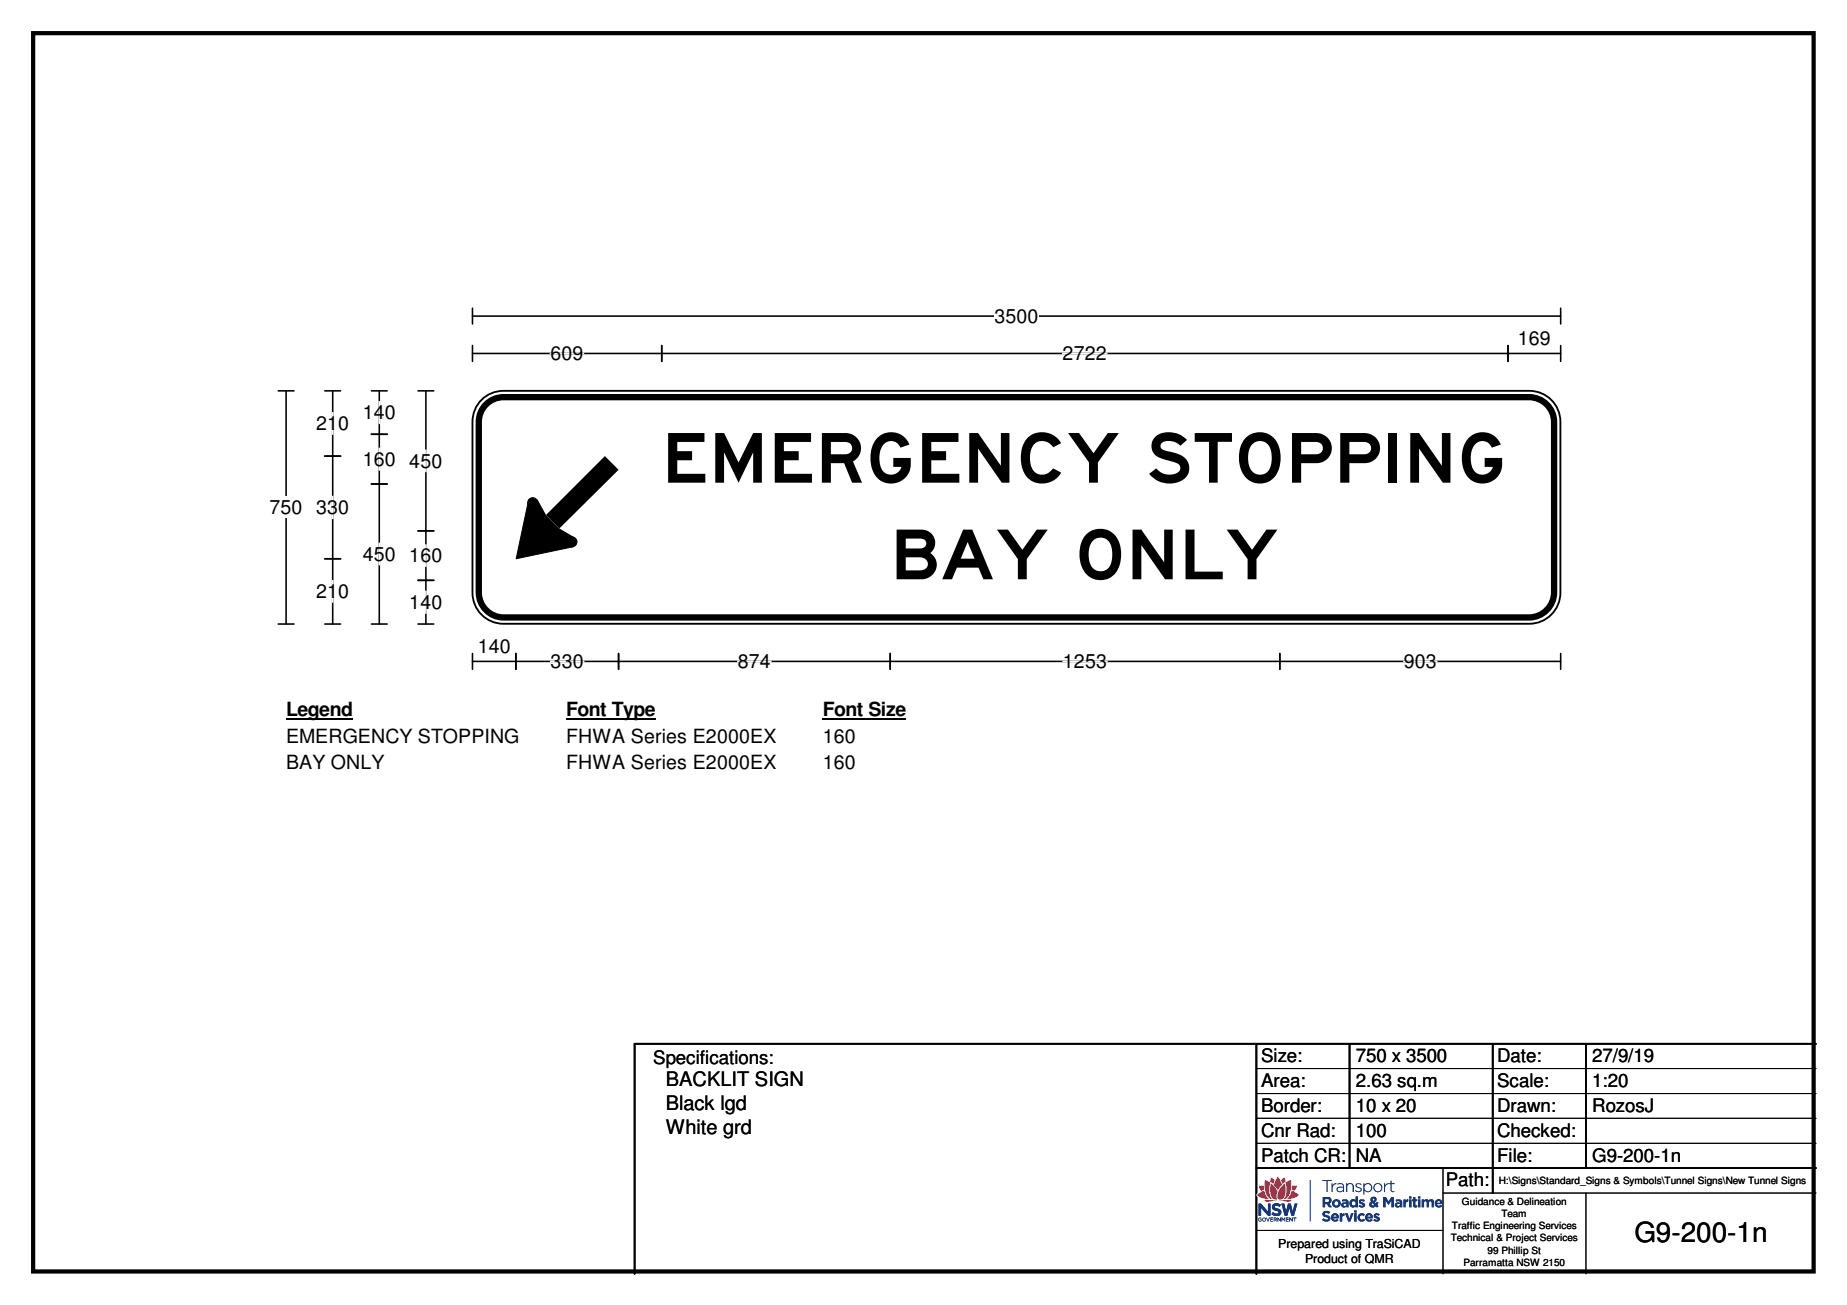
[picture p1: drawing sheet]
<svg xmlns="http://www.w3.org/2000/svg" width="297mm" height="210mm" viewBox="0 0 297 210" stroke-linecap="round" stroke-linejoin="round" font-family="sans-serif">
<path d="M5.3 5.3h286.4v199.2h-286.4z" fill="none" stroke="#000" stroke-width=".68"/>
<path d="M76 50.8h175M76 49.6v2.5M251 49.6v2.5" fill="none" stroke="#000" stroke-width=".25"/>
<path d="M159.9 49.1h7.1v3.5h-7.1z" fill="#fff"/>
<g fill="none" stroke="#000" stroke-width=".25">
<path d="M76 56.9h175M76 55.6v2.5M106.4 55.6v2.5M242.5 55.6v2.5M251 55.6v2.5M44.7 62.9h2.6M46 62.9v37.5M44.7 100.4h2.6M76 105.1v2.6M76 106.4h175M83 105.1v2.6M99.5 105.1v2.6"/>
<path d="M143.2 105.1v2.6M205.8 105.1v2.6M251 105.1v2.6"/>
</g>
<path d="M88.5 56.9h5.3M170.9 56.9h7.1M88.6 106.4h5.3M118.7 106.4h5.3M170.9 106.4h7.2M225.8 106.4h5.3" fill="none" stroke="#fff" stroke-width=".25"/>
<path d="M43.3 79.8h5.4v3.6h-5.4z" fill="#fff"/>
<g fill="none" stroke="#000" stroke-width=".25">
<path d="M52.2 73.4h2.6M52.2 62.9h2.6M53.5 62.9v37.5M59.7 62.9h2.6M59.7 69.8h2.6M59.7 77.9h2.6M61 62.9v37.5M67.2 62.9h2.6M68.5 62.9v37.5M52.2 89.9h2.6M67.2 85.4h2.6M67.2 93.3h2.6"/>
<path d="M52.2 100.4h2.6M59.7 100.4h2.6M67.2 100.4h2.6"/>
</g>
<path d="M53.5 66.4v3.4M53.5 79.8v3.6M61 64.6v3.5M61 72.1v3.5M68.5 72.4v3.5M53.5 93.4v3.5M61 87.4v3.4M68.5 87.6v3.5M68.5 95.1v3.5" fill="none" stroke="#fff" stroke-width=".25"/>
<path d="M46 112.4h10.7v3.4h-10.7z" fill="#fff"/>
<path d="M46 115.6h10.7" fill="none" stroke="#000" stroke-width=".3"/>
<path d="M91.1 112.4h14.3v3.4h-14.3z" fill="#fff"/>
<path d="M91.1 115.6h14.3" fill="none" stroke="#000" stroke-width=".3"/>
<path d="M132.3 112.4h13.4v3.4h-13.4z" fill="#fff"/>
<path d="M132.3 115.6h13.4" fill="none" stroke="#000" stroke-width=".3"/>
<g fill="#fff">
<path d="M46 116.6h37.6v3.5h-37.6z"/>
<path d="M91.1 116.6h33.7v3.5h-33.7z"/>
<path d="M132.3 116.6h5.4v3.5h-5.4z"/>
<path d="M46 120.9h15.8v3.5h-15.8z"/>
<path d="M91.1 120.9h33.7v3.5h-33.7z"/>
<path d="M132.3 120.9h5.4v3.5h-5.4z"/>
</g>
<path d="M77.7 64a5 5 0 0 1 3.3-1.1h165a5 5 0 0 1 4.9 5v27.4a5 5 0 0 1-4.9 5h-165a5 5 0 0 1-5-5v-27.4a5 5 0 0 1 1.7-3.9z" fill-rule="evenodd" fill="#fff"/>
<path d="M77.7 64a5 5 0 0 1 3.3-1.1h165a5 5 0 0 1 4.9 5v27.4a5 5 0 0 1-4.9 5h-165a5 5 0 0 1-5-5v-27.4a5 5 0 0 1 1.7-3.9z" fill="none" stroke="#fff" stroke-width=".16"/>
<path d="M78.2 65a4 4 0 0 1 2.8-1.1h164.9a4 4 0 0 1 4 4v27.4a4 4 0 0 1-4 4h-164.9a4 4 0 0 1-4-4v-27.4a4 4 0 0 1 1.2-2.9z" fill="none" stroke="#000" stroke-width="1"/>
<path d="M77.7 64a5 5 0 0 1 3.3-1.1h165a5 5 0 0 1 4.9 5v27.4a5 5 0 0 1-4.9 5h-165a5 5 0 0 1-5-5v-27.4a5 5 0 0 1 1.7-3.9z" fill="none" stroke="#000" stroke-width=".3"/>
<path d="M97.3 73.4l2.2 2.2-9.6 9.4-2.1-2.1z" fill="#000"/>
<path d="M87.8 82.9l2.2 2.2-5.9 5.8-2.2-2.1z" fill="#fff"/>
<path d="M87.8 82.9l2.2 2.2-5.9 5.8-2.2-2.1z" fill="none" stroke="#fff" stroke-width=".16"/>
<g fill="#000">
<path d="M85 80.7l1.4-.3 1.4 2.5 2.2 2.2 2.3 1.4-.2 1.5-9.1 1.9z" fill-rule="evenodd"/>
<circle cx="85.7" cy="80.9" r=".81"/>
<circle cx="92" cy="87.2" r=".81"/>
</g>
<g fill="none" stroke="#000" stroke-width=".16">
<path d="M85 80.7l1.4-.3 1.4 2.5 2.2 2.2 2.3 1.4-.2 1.5-9.1 1.9zM202.1 171.9h90M202.1 175.9h90M202.1 179.9h90M202.1 183.9h90M202.1 197.9h30M232.1 191.9h60M232.1 187.9v17M255.1 191.9v13"/>
<circle cx="85.7" cy="80.9" r=".81"/>
<circle cx="92" cy="87.2" r=".81"/>
</g>
<path d="M202.1 167.9v37M217 167.9v20M240.1 167.9v24M255.1 167.9v20M292.1 167.9h-190v37M202.1 187.9h90" fill="none" stroke="#000" stroke-width=".3"/>
<g fill="#12387f">
<path d="M206.1 193.6l.5 1.9h.4l.3-1.2 .4 1.2h.4l.6-1.9h-.5l-.3 1.3-.3-1.3h-.5l-.3 1.2-.3-1.2zM202.4 193.6v1.9h.4v-1.2l1.1 1.2h.4v-1.9h-.4v1.3l-1.1-1.3z" fill-rule="evenodd"/>
<path d="M202.3 196l.3-.2 .3 .1-.4 .1-.1 .1 .2 .3 .2-.1-.2-.2h.3v.3l-.4 .1-.2-.2z" fill-rule="evenodd"/>
<path d="M203.2 196l-.1 .2a.23 .23 0 0 0 .3 .1 .23 .23 0 0 0 .1-.3zM203 196a.34 .34 0 0 1 .5-.1 .34 .34 0 0 1 0 .5l-.3 .1-.2-.2z" fill-rule="evenodd"/>
<path d="M203.6 195.8l.3 .5 .2-.5h.1l-.2 .7z" fill-rule="evenodd"/>
<path d="M204.3 195.8h.4v.2h-.3v.1h.3v.1h-.3v.2h.3v.1h-.4z" fill-rule="evenodd"/>
<path d="M204.9 196v.2l.3-.1v-.1zM204.8 195.8l.5 .1 .1 .2-.2 .1 .2 .3h-.2l-.1-.2h-.2l-.1 .2z" fill-rule="evenodd"/>
<path d="M205.4 195.8l.5 .5v-.5h.1v.7l-.4-.5v.5h-.2z" fill-rule="evenodd"/>
<path d="M206.1 195.8h.1l.2 .3 .3-.3v.7h-.1v-.5l-.2 .3-.2-.3v.5h-.1z" fill-rule="evenodd"/>
<path d="M206.8 195.8h.5v.2h-.4v.1h.3v.1h-.3v.2h.4v.1h-.5z" fill-rule="evenodd"/>
<path d="M207.3 195.8h.2l.3 .5v-.5h.1v.7l-.4-.5v.5h-.2z" fill-rule="evenodd"/>
<path d="M208 195.8h.5v.2h-.2v.5h-.1v-.5h-.2z" fill-rule="evenodd"/>
<path d="M204.6 193.8l.4-.3h.5l.4 .2 .1 .1-.2 .3-.4-.2-.4 .1v.2l.6 .2a.6 .6 0 0 1 .5 .6 .6 .6 0 0 1-.5 .6l-.7-.1-.4-.2 .2-.4 .4 .3h.4l.1-.1a.58 .58 0 0 0-.7-.4v-.1a.53 .53 0 0 1-.3-.8z" fill-rule="evenodd"/>
<path d="M212.7 189.8h1.5v.1h-.7v1.8h-.1v-1.8h-.7z" fill-rule="evenodd"/>
<path d="M214.2 190.3h.1v.4l.4-.4h.2v.2a.67 .67 0 0 0-.6 .5v.7h-.1z" fill-rule="evenodd"/>
<path d="M215.2 191.1a.33 .33 0 0 0-.1 .3 .33 .33 0 0 0 .3 .2l.5-.1 .1-.4-.4-.1zM215.1 190.4l.7-.1 .4 .4v1h-.2v-.2l-.3 .2-.3 .1a.45 .45 0 0 1-.4-.4 .45 .45 0 0 1 .3-.5h.7v-.1l-.2-.3h-.7z" fill-rule="evenodd"/>
<path d="M216.5 190.3h.2v.3a.57 .57 0 0 1 .6-.3 .57 .57 0 0 1 .4 .5v.9h-.2v-1l-.3-.3-.4 .1-.1 .2v1h-.2z" fill-rule="evenodd"/>
<path d="M218.1 190.4l.6-.1 .2 .2v.1l-.2-.1h-.4a.25 .25 0 0 0-.1 .3 .25 .25 0 0 0 .2 .1 .42 .42 0 0 1 .5 .2 .42 .42 0 0 1 0 .5l-.5 .2-.5-.2 .1-.2 .4 .2a.28 .28 0 0 0 .5-.2 .28 .28 0 0 0-.4-.3 .41 .41 0 0 1-.4-.2 .41 .41 0 0 1 0-.4z" fill-rule="evenodd"/>
<path d="M219.4 191a.58 .58 0 0 0 1.1 0 .58 .58 0 0 0-1.1 0zM219.3 190.3h.1v.3l.3-.3h.2a.66 .66 0 0 1 .8 .7l-.1 .5-.3 .2h-.6l-.3-.3v.8h-.1z" fill-rule="evenodd"/>
<path d="M221 191a.6 .6 0 0 0 1.2 0 .6 .6 0 0 0-1.2 0zM220.9 191a.71 .71 0 0 1 1.4 0 .71 .71 0 0 1-1.4 0z" fill-rule="evenodd"/>
<path d="M222.6 190.3h.1v.4l.3-.3 .3-.1v.2h-.3l-.2 .4-.1 .8h-.1z" fill-rule="evenodd"/>
<path d="M223.6 189.9h.2v.4h.5v.2h-.5v1l.2 .1h.2a.25 .25 0 0 1-.2 .2 .25 .25 0 0 1-.2-.2l-.2-.1v-1h-.2v-.2h.2z" fill-rule="evenodd"/>
<path d="M213.1 192.9v.4h.6l.1-.3-.1-.1zM212.7 192.5l1 .1a.52 .52 0 0 1 .4 .4 .52 .52 0 0 1-.2 .5l-.1 .1 .4 .6h-.5l-.3-.5h-.3v.5h-.4z" fill-rule="evenodd"/>
<path d="M214.6 193.5a.35 .35 0 0 0 .7 0 .35 .35 0 0 0-.7 0zM214.2 193.6a.7 .7 0 0 1 1.4 0 .7 .7 0 0 1-1.4 0z" fill-rule="evenodd"/>
<path d="M216.1 193.7l.1 .3 .3-.2-.1-.2zM215.8 193l.7-.1 .4 .4v.9h-.4v-.1l-.5 .1a.41 .41 0 0 1-.3-.4 .41 .41 0 0 1 .3-.4l.5 .1v-.2l-.1-.1-.5 .1z" fill-rule="evenodd"/>
<path d="M217.3 193.5a.35 .35 0 0 0 .7 0 .35 .35 0 0 0-.7 0zM217.1 193.1h.1a.55 .55 0 0 1 .8 0v-.7h.4v1.8h-.4v-.2l-.3 .2-.4-.1-.3-.6z" fill-rule="evenodd"/>
<path d="M218.6 193l.7-.1 .2 .1-.1 .3-.5-.1v.1l.2 .1a.41 .41 0 0 1 .4 .4 .41 .41 0 0 1-.3 .4h-.3l-.4-.2 .1-.2 .6 .1v-.1a.52 .52 0 0 1-.6-.7z" fill-rule="evenodd"/>
<path d="M220.8 192.8a.19 .19 0 0 0-.1 .3 .19 .19 0 0 0 .3 0 .19 .19 0 0 0 0-.3zM220.6 193.5v.2v.2l.5-.1-.4-.3zM220.5 192.7l.3-.2h.3l.2 .2 .1 .4-.4 .2 .3 .3 .1-.3 .3 .1-.2 .4 .2 .3-.3 .1-.2-.1-.6 .1-.3-.2a.52 .52 0 0 1 .2-.7l-.1-.3z" fill-rule="evenodd"/>
<path d="M222.5 192.5h.4l.4 .8 .5-.8h.4v1.7h-.4v-1.1l-.5 .7-.5-.7v1.1h-.3z" fill-rule="evenodd"/>
<path d="M224.8 193.6l-.1 .2v.1h.4l.1-.2zM224.4 193l.8-.1 .3 .4v.9h-.3v-.1l-.3 .1h-.3a.42 .42 0 0 1-.3-.4 .42 .42 0 0 1 .3-.4l.6 .1-.2-.3-.5 .1z" fill-rule="evenodd"/>
<path d="M225.7 192.9h.4v.3l.2-.3h.2v.4l-.4 .2v.7h-.4z" fill-rule="evenodd"/>
<path d="M226.6 192.9h.4v1.3h-.4zM226.6 192.4h.4v.4h-.4z" fill-rule="evenodd"/>
<path d="M227.2 192.6h.4v.3h.3v.3h-.3v.6h.3v.4h-.4l-.2-.1-.1-.9h-.1z" fill-rule="evenodd"/>
<path d="M228 192.9h.4v1.3h-.4zM228 192.4h.4v.4h-.4z" fill-rule="evenodd"/>
<path d="M228.6 192.9h.4v.1a.48 .48 0 0 1 .8 .1l.3-.2 .4 .1 .1 1.2h-.4v-.8l-.1-.2-.2 .1-.1 .2v.7h-.4v-.7a.22 .22 0 0 0-.2-.3 .22 .22 0 0 0-.2 .3v.7h-.4z" fill-rule="evenodd"/>
<path d="M231.2 193.2l-.1 .3h.5l-.1-.3zM230.8 193.2l.5-.3 .5 .1 .2 .3v.4h-.9l.2 .2 .4-.1 .2 .2v.1l-.3 .1-.6-.1-.2-.3z" fill-rule="evenodd"/>
<path d="M212.8 194.9l.3-.1h.4l.4 .2-.2 .2-.3-.1h-.3v.2l.1 .1a.61 .61 0 0 1 .7 .8l-.3 .3h-.5l-.5-.2 .2-.3 .4 .2 .3-.1 .1-.2-.2-.1a.65 .65 0 0 1-.7-.6z" fill-rule="evenodd"/>
<path d="M214.6 195.5l-.2 .2h.6l-.1-.2zM214.2 195.4l.3-.2h.4l.4 .4v.4h-.9a.36 .36 0 0 0 .6 0l.3 .3-.2 .1-.4 .1-.2-.1a.66 .66 0 0 1-.3-1z" fill-rule="evenodd"/>
<path d="M215.5 195.2h.4v.3l.2-.3h.1v.3l-.2 .1-.1 .1v.8h-.4z" fill-rule="evenodd"/>
<path d="M216.3 195.2h.4l.3 .8 .3-.8h.4l-.5 1.3h-.4z" fill-rule="evenodd"/>
<path d="M217.8 195.2h.4v1.3h-.4zM217.8 194.7h.4v.3h-.4z" fill-rule="evenodd"/>
<path d="M218.4 195.4l.4-.2h.4l.3 .1-.2 .3-.2-.1h-.3l-.1 .5 .2 .2 .4-.2 .2 .3-.3 .2-.5-.1a.71 .71 0 0 1-.3-1z" fill-rule="evenodd"/>
<path d="M220 195.5l-.1 .2h.6l-.2-.2zM219.7 195.4l.2-.2h.5l.2 .1 .2 .4v.3h-.9l.3 .2 .4-.2 .2 .3h-.1l-.5 .2-.3-.1a.66 .66 0 0 1-.2-1z" fill-rule="evenodd"/>
<path d="M221 195.3l.3-.1 .6 .1-.2 .2h-.4v.1l.2 .1a.45 .45 0 0 1 .4 .6l-.2 .2h-.5l-.4-.2 .2-.3 .3 .2h.2v-.2a.58 .58 0 0 1-.6-.5z" fill-rule="evenodd"/>
<path d="M210.6 189.8l.2 .1-.1 6.6h-.1z" fill-rule="evenodd"/>
</g>
<path d="M202.3 190.7l.2-.1h.7l.1-.7a.47 .47 0 0 1 .7 0l.1 .1 .2-.6a.25 .25 0 0 1 .5 .1 .32 .32 0 0 0 .3 .1 .32 .32 0 0 0 .3-.3l.2-.1 .3 .5 .6-.4h.1l.2 .4a.22 .22 0 0 0 .2 .3 .22 .22 0 0 0 .2-.2l.3-.1 .2 .1 .1 .8h.7a.43 .43 0 0 1 0 .7l-.2 .3a.94 .94 0 0 1 .7 .7l-.5 .4-.8 .2a.35 .35 0 0 1 0 .4 .35 .35 0 0 1-.4 .1l-1.2-.2-2.6 .2a.25 .25 0 0 1-.3-.2 .25 .25 0 0 1 .2-.3l-.8-.2a.54 .54 0 0 1-.5-.7l.6-.4-.3-.5z" fill-rule="evenodd" fill="#fefefe"/>
<g fill="#e3163d">
<path d="M206.7 190.2l.9-.4v1.3l-.2 .9-.2 .4-.4 .4-.4 .1 .3-.3 .2-.6v-1.2z" fill-rule="evenodd"/>
<path d="M206.3 190.6l.4-.2 .1 .5-.1 1.3-.3 .5-.4 .3h-.3l-.3-.3 .1-.8 .3-.6z" fill-rule="evenodd"/>
<path d="M206 189.8l.5-.3a.24 .24 0 0 1 .2 .3l.1 .2-.6 .5z" fill-rule="evenodd"/>
<path d="M207.8 190.8l.7-.1v.4a.43 .43 0 0 1-.3 .4 .43 .43 0 0 1-.5-.2z" fill-rule="evenodd"/>
<path d="M207.7 191.6h.2l.9 .5v.2l-.7 .4-1.2 .2 .5-.6z" fill-rule="evenodd"/>
<path d="M205.7 193.1l1.8-.1h.2l-.3 .3z" fill-rule="evenodd"/>
<path d="M203.5 189.8l.6 .3a.24 .24 0 0 1 .2 .2 .24 .24 0 0 1-.1 .2l-.1 1.4 .2 .6 .3 .4-.6-.2-.5-.8-.1-.9z" fill-rule="evenodd"/>
<path d="M204.4 190.4l.5 .4a1.1 1.1 0 0 1 .4 1.3v.6l.1 .2h-.5l-.4-.3-.2-1z" fill-rule="evenodd"/>
<path d="M205.4 189.3h.2l.3 .7a.53 .53 0 0 1 0 .9l-.4 .6-.4-.6a.45 .45 0 0 1-.1-.7z" fill-rule="evenodd"/>
<path d="M204.4 189.4l.3 .2a.32 .32 0 0 1 .3 .2 .32 .32 0 0 1-.1 .3l-.1 .4-.2-.2a.54 .54 0 0 1-.2-.9z" fill-rule="evenodd"/>
<path d="M202.5 190.7h.7v.4a.33 .33 0 0 1-.3 .4v.1a.94 .94 0 0 1-.4-.9z" fill-rule="evenodd"/>
<path d="M202.2 192.1l1.1-.6 .3 .9 .5 .5-1.4-.3a.55 .55 0 0 1-.5-.5z" fill-rule="evenodd"/>
<path d="M203.4 193l2 .1-1.8 .2-.2-.1z" fill-rule="evenodd"/>
</g>
<path d="M202.1 167.9v37M217 167.9v20M240.1 167.9v24M255.1 167.9v20M292.1 167.9h-190v37M202.1 187.9h90" fill="none" stroke="#000" stroke-width=".3"/>
<path d="M202.1 171.9h90M202.1 175.9h90M202.1 179.9h90M202.1 183.9h90M202.1 197.9h30M232.1 191.9h60M232.1 187.9v17M255.1 191.9v13" fill="none" stroke="#000" stroke-width=".16"/>
<g fill="#12387f">
<path d="M206.1 193.6l.5 1.9h.4l.3-1.2 .4 1.2h.4l.6-1.9h-.5l-.3 1.3-.3-1.3h-.5l-.3 1.2-.3-1.2zM202.4 193.6v1.9h.4v-1.2l1.1 1.2h.4v-1.9h-.4v1.3l-1.1-1.3z" fill-rule="evenodd"/>
<path d="M202.3 196l.3-.2 .3 .1-.4 .1-.1 .1 .2 .3 .2-.1-.2-.2h.3v.3l-.4 .1-.2-.2z" fill-rule="evenodd"/>
<path d="M203.2 196l-.1 .2a.23 .23 0 0 0 .3 .1 .23 .23 0 0 0 .1-.3zM203 196a.34 .34 0 0 1 .5-.1 .34 .34 0 0 1 0 .5l-.3 .1-.2-.2z" fill-rule="evenodd"/>
<path d="M203.6 195.8l.3 .5 .2-.5h.1l-.2 .7z" fill-rule="evenodd"/>
<path d="M204.3 195.8h.4v.2h-.3v.1h.3v.1h-.3v.2h.3v.1h-.4z" fill-rule="evenodd"/>
<path d="M204.9 196v.2l.3-.1v-.1zM204.8 195.8l.5 .1 .1 .2-.2 .1 .2 .3h-.2l-.1-.2h-.2l-.1 .2z" fill-rule="evenodd"/>
<path d="M205.4 195.8l.5 .5v-.5h.1v.7l-.4-.5v.5h-.2z" fill-rule="evenodd"/>
<path d="M206.1 195.8h.1l.2 .3 .3-.3v.7h-.1v-.5l-.2 .3-.2-.3v.5h-.1z" fill-rule="evenodd"/>
<path d="M206.8 195.8h.5v.2h-.4v.1h.3v.1h-.3v.2h.4v.1h-.5z" fill-rule="evenodd"/>
<path d="M207.3 195.8h.2l.3 .5v-.5h.1v.7l-.4-.5v.5h-.2z" fill-rule="evenodd"/>
<path d="M208 195.8h.5v.2h-.2v.5h-.1v-.5h-.2z" fill-rule="evenodd"/>
<path d="M204.6 193.8l.4-.3h.5l.4 .2 .1 .1-.2 .3-.4-.2-.4 .1v.2l.6 .2a.6 .6 0 0 1 .5 .6 .6 .6 0 0 1-.5 .6l-.7-.1-.4-.2 .2-.4 .4 .3h.4l.1-.1a.58 .58 0 0 0-.7-.4v-.1a.53 .53 0 0 1-.3-.8z" fill-rule="evenodd"/>
<path d="M212.7 189.8h1.5v.1h-.7v1.8h-.1v-1.8h-.7z" fill-rule="evenodd"/>
<path d="M214.2 190.3h.1v.4l.4-.4h.2v.2a.67 .67 0 0 0-.6 .5v.7h-.1z" fill-rule="evenodd"/>
<path d="M215.2 191.1a.33 .33 0 0 0-.1 .3 .33 .33 0 0 0 .3 .2l.5-.1 .1-.4-.4-.1zM215.1 190.4l.7-.1 .4 .4v1h-.2v-.2l-.3 .2-.3 .1a.45 .45 0 0 1-.4-.4 .45 .45 0 0 1 .3-.5h.7v-.1l-.2-.3h-.7z" fill-rule="evenodd"/>
<path d="M216.5 190.3h.2v.3a.57 .57 0 0 1 .6-.3 .57 .57 0 0 1 .4 .5v.9h-.2v-1l-.3-.3-.4 .1-.1 .2v1h-.2z" fill-rule="evenodd"/>
<path d="M218.1 190.4l.6-.1 .2 .2v.1l-.2-.1h-.4a.25 .25 0 0 0-.1 .3 .25 .25 0 0 0 .2 .1 .42 .42 0 0 1 .5 .2 .42 .42 0 0 1 0 .5l-.5 .2-.5-.2 .1-.2 .4 .2a.28 .28 0 0 0 .5-.2 .28 .28 0 0 0-.4-.3 .41 .41 0 0 1-.4-.2 .41 .41 0 0 1 0-.4z" fill-rule="evenodd"/>
<path d="M219.4 191a.58 .58 0 0 0 1.1 0 .58 .58 0 0 0-1.1 0zM219.3 190.3h.1v.3l.3-.3h.2a.66 .66 0 0 1 .8 .7l-.1 .5-.3 .2h-.6l-.3-.3v.8h-.1z" fill-rule="evenodd"/>
<path d="M221 191a.6 .6 0 0 0 1.2 0 .6 .6 0 0 0-1.2 0zM220.9 191a.71 .71 0 0 1 1.4 0 .71 .71 0 0 1-1.4 0z" fill-rule="evenodd"/>
<path d="M222.6 190.3h.1v.4l.3-.3 .3-.1v.2h-.3l-.2 .4-.1 .8h-.1z" fill-rule="evenodd"/>
<path d="M223.6 189.9h.2v.4h.5v.2h-.5v1l.2 .1h.2a.25 .25 0 0 1-.2 .2 .25 .25 0 0 1-.2-.2l-.2-.1v-1h-.2v-.2h.2z" fill-rule="evenodd"/>
<path d="M213.1 192.9v.4h.6l.1-.3-.1-.1zM212.7 192.5l1 .1a.52 .52 0 0 1 .4 .4 .52 .52 0 0 1-.2 .5l-.1 .1 .4 .6h-.5l-.3-.5h-.3v.5h-.4z" fill-rule="evenodd"/>
<path d="M214.6 193.5a.35 .35 0 0 0 .7 0 .35 .35 0 0 0-.7 0zM214.2 193.6a.7 .7 0 0 1 1.4 0 .7 .7 0 0 1-1.4 0z" fill-rule="evenodd"/>
<path d="M216.1 193.7l.1 .3 .3-.2-.1-.2zM215.8 193l.7-.1 .4 .4v.9h-.4v-.1l-.5 .1a.41 .41 0 0 1-.3-.4 .41 .41 0 0 1 .3-.4l.5 .1v-.2l-.1-.1-.5 .1z" fill-rule="evenodd"/>
<path d="M217.3 193.5a.35 .35 0 0 0 .7 0 .35 .35 0 0 0-.7 0zM217.1 193.1h.1a.55 .55 0 0 1 .8 0v-.7h.4v1.8h-.4v-.2l-.3 .2-.4-.1-.3-.6z" fill-rule="evenodd"/>
<path d="M218.6 193l.7-.1 .2 .1-.1 .3-.5-.1v.1l.2 .1a.41 .41 0 0 1 .4 .4 .41 .41 0 0 1-.3 .4h-.3l-.4-.2 .1-.2 .6 .1v-.1a.52 .52 0 0 1-.6-.7z" fill-rule="evenodd"/>
<path d="M220.8 192.8a.19 .19 0 0 0-.1 .3 .19 .19 0 0 0 .3 0 .19 .19 0 0 0 0-.3zM220.6 193.5v.2v.2l.5-.1-.4-.3zM220.5 192.7l.3-.2h.3l.2 .2 .1 .4-.4 .2 .3 .3 .1-.3 .3 .1-.2 .4 .2 .3-.3 .1-.2-.1-.6 .1-.3-.2a.52 .52 0 0 1 .2-.7l-.1-.3z" fill-rule="evenodd"/>
<path d="M222.5 192.5h.4l.4 .8 .5-.8h.4v1.7h-.4v-1.1l-.5 .7-.5-.7v1.1h-.3z" fill-rule="evenodd"/>
<path d="M224.8 193.6l-.1 .2v.1h.4l.1-.2zM224.4 193l.8-.1 .3 .4v.9h-.3v-.1l-.3 .1h-.3a.42 .42 0 0 1-.3-.4 .42 .42 0 0 1 .3-.4l.6 .1-.2-.3-.5 .1z" fill-rule="evenodd"/>
<path d="M225.7 192.9h.4v.3l.2-.3h.2v.4l-.4 .2v.7h-.4z" fill-rule="evenodd"/>
<path d="M226.6 192.9h.4v1.3h-.4zM226.6 192.4h.4v.4h-.4z" fill-rule="evenodd"/>
<path d="M227.2 192.6h.4v.3h.3v.3h-.3v.6h.3v.4h-.4l-.2-.1-.1-.9h-.1z" fill-rule="evenodd"/>
<path d="M228 192.9h.4v1.3h-.4zM228 192.4h.4v.4h-.4z" fill-rule="evenodd"/>
<path d="M228.6 192.9h.4v.1a.48 .48 0 0 1 .8 .1l.3-.2 .4 .1 .1 1.2h-.4v-.8l-.1-.2-.2 .1-.1 .2v.7h-.4v-.7a.22 .22 0 0 0-.2-.3 .22 .22 0 0 0-.2 .3v.7h-.4z" fill-rule="evenodd"/>
<path d="M231.2 193.2l-.1 .3h.5l-.1-.3zM230.8 193.2l.5-.3 .5 .1 .2 .3v.4h-.9l.2 .2 .4-.1 .2 .2v.1l-.3 .1-.6-.1-.2-.3z" fill-rule="evenodd"/>
<path d="M212.8 194.9l.3-.1h.4l.4 .2-.2 .2-.3-.1h-.3v.2l.1 .1a.61 .61 0 0 1 .7 .8l-.3 .3h-.5l-.5-.2 .2-.3 .4 .2 .3-.1 .1-.2-.2-.1a.65 .65 0 0 1-.7-.6z" fill-rule="evenodd"/>
<path d="M214.6 195.5l-.2 .2h.6l-.1-.2zM214.2 195.4l.3-.2h.4l.4 .4v.4h-.9a.36 .36 0 0 0 .6 0l.3 .3-.2 .1-.4 .1-.2-.1a.66 .66 0 0 1-.3-1z" fill-rule="evenodd"/>
<path d="M215.5 195.2h.4v.3l.2-.3h.1v.3l-.2 .1-.1 .1v.8h-.4z" fill-rule="evenodd"/>
<path d="M216.3 195.2h.4l.3 .8 .3-.8h.4l-.5 1.3h-.4z" fill-rule="evenodd"/>
<path d="M217.8 195.2h.4v1.3h-.4zM217.8 194.7h.4v.3h-.4z" fill-rule="evenodd"/>
<path d="M218.4 195.4l.4-.2h.4l.3 .1-.2 .3-.2-.1h-.3l-.1 .5 .2 .2 .4-.2 .2 .3-.3 .2-.5-.1a.71 .71 0 0 1-.3-1z" fill-rule="evenodd"/>
<path d="M220 195.5l-.1 .2h.6l-.2-.2zM219.7 195.4l.2-.2h.5l.2 .1 .2 .4v.3h-.9l.3 .2 .4-.2 .2 .3h-.1l-.5 .2-.3-.1a.66 .66 0 0 1-.2-1z" fill-rule="evenodd"/>
<path d="M221 195.3l.3-.1 .6 .1-.2 .2h-.4v.1l.2 .1a.45 .45 0 0 1 .4 .6l-.2 .2h-.5l-.4-.2 .2-.3 .3 .2h.2v-.2a.58 .58 0 0 1-.6-.5z" fill-rule="evenodd"/>
<path d="M210.6 189.8l.2 .1-.1 6.6h-.1z" fill-rule="evenodd"/>
</g>
<path d="M202.3 190.7l.2-.1h.7l.1-.7a.47 .47 0 0 1 .7 0l.1 .1 .2-.6a.25 .25 0 0 1 .5 .1 .32 .32 0 0 0 .3 .1 .32 .32 0 0 0 .3-.3l.2-.1 .3 .5 .6-.4h.1l.2 .4a.22 .22 0 0 0 .2 .3 .22 .22 0 0 0 .2-.2l.3-.1 .2 .1 .1 .8h.7a.43 .43 0 0 1 0 .7l-.2 .3a.94 .94 0 0 1 .7 .7l-.5 .4-.8 .2a.35 .35 0 0 1 0 .4 .35 .35 0 0 1-.4 .1l-1.2-.2-2.6 .2a.25 .25 0 0 1-.3-.2 .25 .25 0 0 1 .2-.3l-.8-.2a.54 .54 0 0 1-.5-.7l.6-.4-.3-.5z" fill-rule="evenodd" fill="#fefefe"/>
<g fill="#e3163d">
<path d="M206.7 190.2l.9-.4v1.3l-.2 .9-.2 .4-.4 .4-.4 .1 .3-.3 .2-.6v-1.2z" fill-rule="evenodd"/>
<path d="M206.3 190.6l.4-.2 .1 .5-.1 1.3-.3 .5-.4 .3h-.3l-.3-.3 .1-.8 .3-.6z" fill-rule="evenodd"/>
<path d="M206 189.8l.5-.3a.24 .24 0 0 1 .2 .3l.1 .2-.6 .5z" fill-rule="evenodd"/>
<path d="M207.8 190.8l.7-.1v.4a.43 .43 0 0 1-.3 .4 .43 .43 0 0 1-.5-.2z" fill-rule="evenodd"/>
<path d="M207.7 191.6h.2l.9 .5v.2l-.7 .4-1.2 .2 .5-.6z" fill-rule="evenodd"/>
<path d="M205.7 193.1l1.8-.1h.2l-.3 .3z" fill-rule="evenodd"/>
<path d="M203.5 189.8l.6 .3a.24 .24 0 0 1 .2 .2 .24 .24 0 0 1-.1 .2l-.1 1.4 .2 .6 .3 .4-.6-.2-.5-.8-.1-.9z" fill-rule="evenodd"/>
<path d="M204.4 190.4l.5 .4a1.1 1.1 0 0 1 .4 1.3v.6l.1 .2h-.5l-.4-.3-.2-1z" fill-rule="evenodd"/>
<path d="M205.4 189.3h.2l.3 .7a.53 .53 0 0 1 0 .9l-.4 .6-.4-.6a.45 .45 0 0 1-.1-.7z" fill-rule="evenodd"/>
<path d="M204.4 189.4l.3 .2a.32 .32 0 0 1 .3 .2 .32 .32 0 0 1-.1 .3l-.1 .4-.2-.2a.54 .54 0 0 1-.2-.9z" fill-rule="evenodd"/>
<path d="M202.5 190.7h.7v.4a.33 .33 0 0 1-.3 .4v.1a.94 .94 0 0 1-.4-.9z" fill-rule="evenodd"/>
<path d="M202.2 192.1l1.1-.6 .3 .9 .5 .5-1.4-.3a.55 .55 0 0 1-.5-.5z" fill-rule="evenodd"/>
<path d="M203.4 193l2 .1-1.8 .2-.2-.1z" fill-rule="evenodd"/>
</g>
<g font-size="11.1">
<text x="106.4" y="77.6">EMERGENCY STOPPING</text>
<text x="143.2" y="93.2">BAY ONLY</text>
</g>
<text font-size="4.5" x="262.8" y="199.8">G9-200-1n</text>
<g font-size="3.2">
<text x="107.1" y="174.8">BACKLIT SIGN</text>
<text x="107.1" y="178.6">Black lgd</text>
<text x="107.1" y="182.5">White grd</text>
</g>
<g font-size="3.1">
<text x="159.9" y="51.9">3500</text>
<text x="88.5" y="57.9">609</text>
<text x="170.9" y="57.9">2722</text>
<text x="244.1" y="55.5">169</text>
<text x="50.8" y="69.2">210</text>
<text x="58.3" y="67.4">140</text>
<text x="58.3" y="74.9">160</text>
<text x="65.8" y="75.2">450</text>
<text x="43.3" y="82.7">750</text>
<text x="50.8" y="82.7">330</text>
<text x="58.3" y="90.2">450</text>
<text x="65.8" y="90.5">160</text>
<text x="50.8" y="96.2">210</text>
<text x="65.8" y="97.9">140</text>
<text x="76.8" y="105">140</text>
<text x="88.6" y="107.4">330</text>
<text x="118.7" y="107.4">874</text>
<text x="170.9" y="107.4">1253</text>
<text x="225.8" y="107.4">903</text>
<text x="46" y="115.1">Legend</text>
<text x="46" y="119.5">EMERGENCY STOPPING</text>
<text x="91.1" y="115.1">Font Type</text>
<text x="91.1" y="119.5">FHWA Series E2000EX</text>
<text x="132.3" y="115.1">Font Size</text>
<text x="132.3" y="119.5">160</text>
<text x="46" y="123.7">BAY ONLY</text>
<text x="91.1" y="123.7">FHWA Series E2000EX</text>
<text x="132.3" y="123.7">160</text>
</g>
<g font-size="3">
<text x="105.1" y="171.1">Specifications:</text>
<text x="202.8" y="170.9">Size:</text>
<text x="218.1" y="170.9">750 x 3500</text>
<text x="240.8" y="170.9">Date:</text>
<text x="256.1" y="170.9">27/9/19</text>
<text x="202.8" y="174.8">Area:</text>
<text x="202.8" y="178.9">Border:</text>
<text x="218.1" y="174.8">2.63 sq.m</text>
<text x="218.1" y="178.9">10 x 20</text>
<text x="240.8" y="174.8">Scale:</text>
<text x="240.8" y="178.9">Drawn:</text>
<text x="256.1" y="174.8">1:20</text>
<text x="256.1" y="178.9">RozosJ</text>
<text x="202.8" y="182.8">Cnr Rad:</text>
<text x="218.1" y="182.8">100</text>
<text x="240.8" y="182.8">Checked:</text>
<text x="202.8" y="186.9">Patch CR:</text>
<text x="218.1" y="186.9">NA</text>
<text x="232.5" y="190.8">Path:</text>
<text x="240.8" y="186.9">File:</text>
<text x="256.1" y="186.9">G9-200-1n</text>
</g>
<g font-size="2">
<text x="205.6" y="200.7">Prepared using TraSiCAD</text>
<text x="209.9" y="203.1">Product of QMR</text>
</g>
<g font-size="1.6">
<text x="241" y="190.4">H:\Signs\Standard_Signs &amp; Symbols\Tunnel Signs\New Tunnel Signs</text>
<text x="233.5" y="197.7">Traffic Engineering Services</text>
<text x="235.1" y="193.8">Guidance &amp; Delineation</text>
<text x="241.5" y="195.8">Team</text>
<text x="233.3" y="199.7">Technical &amp; Project Services</text>
<text x="235.4" y="203.6">Parramatta NSW 2150</text>
<text x="239.2" y="201.6">99 Phillip St</text>
</g>
</svg>
